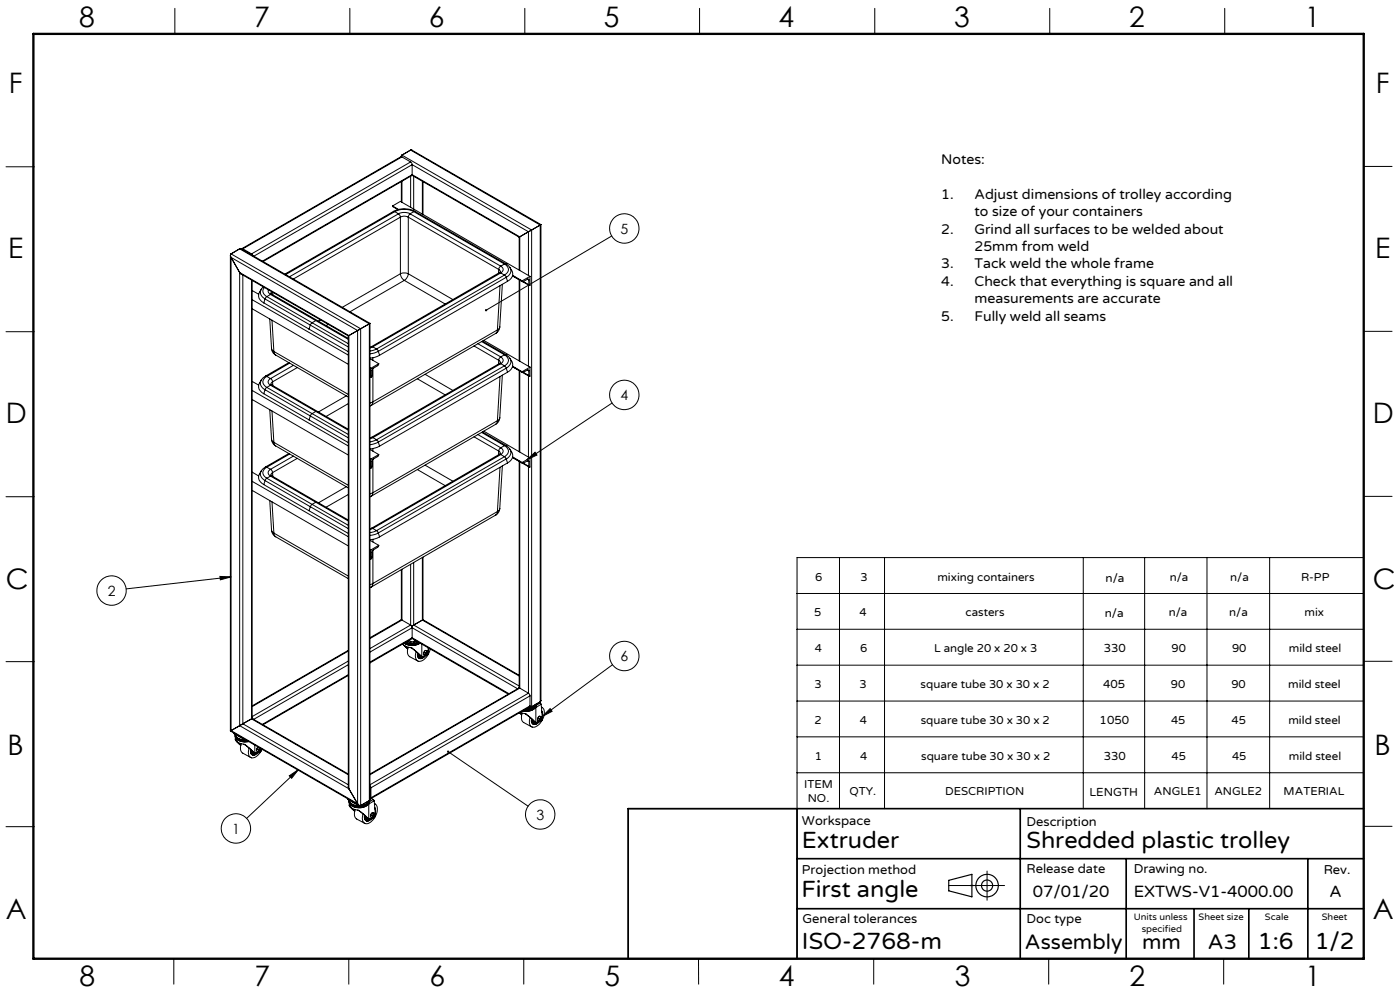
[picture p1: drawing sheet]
<svg xmlns="http://www.w3.org/2000/svg" width="420mm" height="297mm" viewBox="0 0 420 297" stroke-linecap="round" stroke-linejoin="round" font-family="sans-serif">
<g fill="none" stroke="#000" stroke-width=".35">
<path d="M284.6 263.8l7-1.8v6.8l-7-1.8z"/>
<circle cx="296.1" cy="265.4" r="1.66"/>
<circle cx="296.1" cy="265.4" r="3.4"/>
</g>
<path d="M291.1 265.4h1M291.2 265l.7 .7M291.6 264.9v1M291.9 265l-.7 .7" fill="none" stroke="#c0c0c0" stroke-width=".3"/>
<g fill="none" stroke="#000" stroke-width=".3">
<path d="M52.5 2.5v7.7M105 2.5v7.7M157.4 2.5v7.7M209.9 2.5v7.7M262.4 2.5v7.7M314.9 2.5v7.7M367.4 2.5v7.7M1.8 50h8.5M120.4 46.9v.1M120.4 54.4v6.1M120.6 46.5l-.2 .5M120.6 47h-.3l-47.8 27.5"/>
<path d="M120.6 46.5l38.9 22.4M120.6 47l-47.8 27.6M120.6 47l2.6 1.5M120.6 54.3v6.3M123.2 45l.3-.1 38.8 22.4M123.2 48.5l.4 .9M123.2 45l-2.6 1.5M123.2 45l38.9 22.4M123.2 48.5l-47.7 27.6M123.2 52.8v9.3M123.6 52.5l32.2 18.6M123.6 52.3v.3l-44.7 25.8"/>
<path d="M123.6 49.4v2.9M123.6 49.4l34.9 20.1M123.6 52.3l32.3 18.7M123.6 49.4l-47.5 27.4M123.6 52.3l-44.9 26M124.1 52.8v9.9M126.7 54.3v9.9M126.9 54.4v9.9M409.1 49.9h8.5M69.1 76.5v142.6M69.3 76.1l-.2 .4 .2 .6M69.3 76.1l-.2 .2 .2 .8"/>
<path d="M69.3 77.1l2.6 4.6M69.3 77.1v141.9M69.3 76.1l38.9 22.4M69.3 77.1l38 22M71.9 74.6h.5l38.6 22.3M71.9 74.6l-2.6 1.5M71.9 74.6l38.9 22.4M72.7 74.8l.1 .1M72.8 74.6h-.4M72.8 74.6l2.7 1.5M72.8 74.9l2.7 1.4M72.8 74.9h.1"/>
<path d="M75.5 76.1l.4 .6M75.5 76.3l.1 .2M75.5 76.3l-.1 .1M117.8 61.7l1.6 1.1M117.8 61.7l2.3-1.3 38.9 22.4M117.8 61.7l1.8 1.1M118 63.4a7.2 7.2 0 0 1 6.6 0M118 63.4h.4M118 63.4l-32.6 18.8M118.4 63.4a6.1 6.1 0 0 1 5.7 0M118.4 63.4l1.1 .7M118.4 63.4l-32.7 18.9"/>
<path d="M119.5 64.1a3.9 3.9 0 0 1 3.5 0M119.5 64.1l.6 1M119.5 64.1l-32.7 18.9M120.1 65.1a2.36 2.36 0 0 1 2.4 0M120.1 65.1v17M120.1 65.1l-32.1 18.5M122.5 65.1l27.1 15.6M122.5 65.1v17M123 64.1l-.5 1M123 64.1l27.2 15.7M124.1 63.4l-1.1 .7M124.1 63.4l27.2 15.7"/>
<path d="M124.6 63.4h-.5M124.6 63.4l27.2 15.7M150.2 79.8a1.08 1.08 0 0 1 .8 1 1.08 1.08 0 0 1-.8 1M150.2 79.8l-.6 .9M151.3 79.1a1.75 1.75 0 0 1 1.2 1.7 1.75 1.75 0 0 1-1.2 1.6M151.3 79.1l-1.1 .7M151.8 79.1l1.2 1.2M151.8 79.1h.1M151.8 79.1h-.5M155.8 71.1v9.8M155.9 71l-.1 .1M155.9 71v10"/>
<path d="M158.5 69.5l-2.6 1.5M158.5 69.5v13M159.5 68.9l-1 .6M159.5 68.9v142.9M162.1 67.4v142.9M162.1 67.4l-2.6 1.5M162.3 67.3l-.2 .1M162.3 67.3v142.6M183.5 70.7l-37.7 22.3M1.8 99.4h8.5M71.9 81.7l.5 .5M71.9 81.7v135.8"/>
<path d="M71.9 81.7l32.8 18.9M72.4 82.2l32.1 18.5M72.8 82.4v134.5M75.5 83.9v131.5M75.6 84v131.3M75.6 87.1l2 1.1M75.6 89.8l28.9 16.6M75.6 92.5l28.9 16.7M77.9 87.6a2.16 2.16 0 0 0 1.2 3.2M78.4 86.7a2.02 2.02 0 0 0 1.1 2.9M78.4 86.7l-.5 .9M79 86l-.6 .7"/>
<path d="M79.1 90.8l13.6 7.8M79.3 86.1a1.64 1.64 0 0 0 .7 2.8M79.5 89.6l-.4 1.2M79.5 89.6l25 14.4M80 88.9l-.5 .7M80 88.9l24.5 14.1M80.5 86.9l.1 .8 .6 .6M80.9 95.6l.6 8.8M81.1 88.3l-1.1 .6M81.2 88.3l23.3 13.4M81.5 87.4a.44 .44 0 0 0-.2 .5 .44 .44 0 0 0 .3 .3M81.6 88.2l-.4 .1"/>
<path d="M81.6 88.2l22.9 13.2M81.6 96l.6 9.3M81.8 87.6v.8M92.7 98.6l11.8 6.8M94.7 96.1l-1.4 .9-.6 1.6M96.2 95.9l-.7 .3M98.5 97.2l-.7 .4M107.3 99.1v141.8M107.3 99.1l-2.6 1.5M108.2 98.5l-.9 .6M108.2 98.5v142.9M110.8 97v142.9"/>
<path d="M110.8 97l-2.6 1.5M111 96.9l-.2 .1M111 96.9v142.8M120.1 82.1a2.58 2.58 0 0 0 1.2 1.9M120.1 82.1a2.95 2.95 0 0 1 2.4 0M120.1 82.1l-17.4 10M121.3 84l-16.3 9.4M121.3 84l12.3 7.1M122.5 82.1a2.75 2.75 0 0 1-1.2 1.9M122.5 82.1l13.4 7.7M148.7 99.9l-37.4 21.6M149.2 98.9l-.1 .5-.4 .5"/>
<path d="M149.2 98.9l-37.3 21.5M149.6 80.7a.51 .51 0 0 1 .5 .5 .51 .51 0 0 1-.3 .5M149.6 80.7l-.1 1.2M149.8 81.7l.4 .1M149.8 81.7l-38.4 22.2M149.9 97.9a2.41 2.41 0 0 1-1.2 2M149.9 97.9l-.2 .6-.5 .4M150 85.6l-.8 13.3M150.2 81.8l-38.3 22.1M150.2 81.8l1.1 .6M150.7 85.2l-.8 12.7M151.3 82.4l.6 .7"/>
<path d="M151.3 82.4l-38.3 22.2M151.9 83.1l-38.4 22.2M151.9 83.1l.4 1.2M152.3 84.3l-38.4 22.2M153 80.2a2.41 2.41 0 0 1-.7 4.1M153 80.2a1.96 1.96 0 0 1-1.1 2.9M153.8 82.5l2.8 1.7M155.8 83.8v24.4M155.9 83.9v24.4M156.6 84.2l.1 .2h.3M156.7 84.4l-3-1.7 5 2.8M157 84.4l1.6 .9"/>
<path d="M158.3 83.7l.2-.1 .1 .3M158.3 83.7l-1.3 .7M158.3 83.7l.3 .2M158.5 85.4v24.3M158.6 83.9v1.4M159 82.8v2.7l-.4-.2M159 82.8l-2.4 1.4M409.1 99.3h8.5M75.6 114.3l2 1.1M75.6 117l28.9 16.7M75.6 119.7l28.9 16.7M77.9 114.8a2.16 2.16 0 0 0 1.2 3.2"/>
<path d="M78.4 113.9a2.01 2.01 0 0 0 1.1 2.9M78.4 113.9l-.5 .9M79.1 118l25.4 14.6M79.5 116.8l-.4 1.2M79.5 116.8l25 14.4M79.6 112.7l-1.2 1.2M79.6 112.7l.4 .1M80 112.8a1.72 1.72 0 0 0-1.2 1.7 1.72 1.72 0 0 0 1.2 1.6M80 116.1l-.5 .7M80 116.1l13.6 7.9M80 112.8l1.1 .6M81.1 115.5l-1.1 .6"/>
<path d="M81.2 113.4a1.05 1.05 0 0 0-.8 1.1 1.05 1.05 0 0 0 .8 1M81.2 113.4l.6 1M81.2 115.5l23.3 13.4M81.5 104.4a2.41 2.41 0 0 0 1.2 2M81.5 104.4l.2 .6 .5 .3M81.6 115.4l-.4 .1M81.6 115.4l22.9 13.3M81.8 114.4a.51 .51 0 0 0-.5 .5 .51 .51 0 0 0 .3 .5M81.8 114.4v1.2M82.2 105.3l.1 .6 .4 .5M82.2 105.3l22.3 12.9M82.7 106.4l21.8 12.6"/>
<path d="M86.6 108.7l-7 4M86.9 108.8l-6.9 4M88 109.5l-6.8 3.9M89.2 110.2l-7.4 4.2M103.9 118.6l-8.4 4.9M104.5 100.7v135.2l.2 .5M104.7 100.6l-.2 .1M104.7 100.6v135.8M111 107.5l2.6 1.5M111 110.2l.3 .2M111 112.9l.3 .2M111.3 110.4v2.7"/>
<path d="M111.4 103.9l-.4 .2M111.4 103.9h.5M111.9 103.9l-.9 .3M111.9 104l1.1 .6M111.9 107.2v.8M111.9 110.5v9.9M113 104.6l.5 .7M113 104.6l-2 .6M113.5 105.3l-2.5 .7M113.5 105.3l.4 1.2M113.6 109l-.3 .6-1.6 1.1-.1 1.9-.3 .5M113.6 109l-2.3 1.4"/>
<path d="M113.9 106.5l-1.5 .6-1.4 .2M125.2 113.5l8.4 4.9M127.5 112.2l8.4 4.8M142.2 103.7l7.4 4.3M143.4 103l6.8 4M144.5 102.4l6.8 3.9M144.7 102.2l7.1 4.1M145.1 102l13.9 8M149.6 108a.51 .51 0 0 1 .5 .4 .51 .51 0 0 1-.3 .6M149.6 108l-.1 1.1M149.8 109h.4M149.8 109l-38.4 22.1"/>
<path d="M150 112.9l-.8 13.2M150.2 107a1.08 1.08 0 0 1 .8 1 1.08 1.08 0 0 1-.8 1M150.2 107l-.4 .4-.2 .6M150.2 109l-38.3 22.2M150.2 109l1.1 .6M150.7 112.4l-.8 12.8M151.3 106.3a1.75 1.75 0 0 1 1.2 1.7 1.75 1.75 0 0 1-1.2 1.6M151.3 109.6l.6 .7M151.3 106.3l-1.1 .7M151.3 109.6l-38.3 22.2M151.8 106.3l1.2 1.2M151.8 106.3h.1"/>
<path d="M151.8 106.3h-.5M151.9 110.3l-38.4 22.2M151.9 110.3l.4 1.2M152.3 111.5l-38.4 22.2M153 107.5a2.41 2.41 0 0 1-.7 4M153 107.5a1.96 1.96 0 0 1-1.1 2.8M153.7 109.9l5 2.9M153.8 109.7l2.8 1.7M155.8 111.1v24.3M155.9 111.2v24.3M156.6 111.4l.4 .2M157 111.6l1.6 .9"/>
<path d="M158.3 110.9l.2-.1 .1 .3M158.3 110.9l-1.3 .7M158.3 110.9l.3 .2M158.5 112.6v24.4M158.6 111.1v1.4M159 110v2.7l-.3 .1-.1-.3M159 110l-2.4 1.4M79.6 140l-1.2 1.1M79.6 140h.1M79.6 140h.4M80.9 122.8l.6 8.8M81.5 131.6a2.41 2.41 0 0 0 1.2 2"/>
<path d="M81.5 131.6l.2 .6 .5 .4M81.6 123.2l.6 9.4M82.2 132.6l.2 .7 .3 .3M82.2 132.6l22.3 12.8M82.7 133.6l21.8 12.6M86.6 135.9l-7 4.1M86.9 136.1l-6.9 3.9M88 136.7l-6.8 3.9M89.2 137.4l-7.4 4.2M93.6 124l-.5 .6-.4 1.2M93.6 124l10.9 6.2M94.7 123.3l-1.1 .7"/>
<path d="M104.5 121l-6.7 3.8M111 134.7l2.6 1.5M111 137.4l.3 .2M111.3 137.6v2.7M111.3 121.5l-.3 .2M111.4 131.1l-.4 .2M111.4 131.1l.5 .1M111.9 120.4l-.9 .4M111.9 120.4l-.1 .6-.5 .5M111.9 131.2l-.9 .3M111.9 131.2l1.1 .6M111.9 134.4v.8"/>
<path d="M111.9 137.7v10M113 131.8l.5 .7M113 131.8l-2 .6M113.5 132.5l-2.5 .8M113.5 132.5l.4 1.2M113.6 136.2l-.3 .6-1.5 1-.2 2.1-.3 .4M113.6 136.2l-2.3 1.4M113.9 133.7l-1.5 .6-1.4 .2M127.5 139.4l8.4 4.8M142.2 130.9l7.4 4.3M143.4 130.2l6.8 4M144.5 129.6l6.8 4"/>
<path d="M144.7 129.5l7.1 4M145.1 129.2l13.9 8.1M148.7 127.2l-37.4 21.5M149.2 126.1l-.1 .5-.4 .6M149.2 126.1l-37.3 21.6M149.6 135.2a.51 .51 0 0 1 .5 .4 .51 .51 0 0 1-.3 .6M149.6 135.2l-.1 1.1M149.8 136.2h.4M149.8 136.2l-38.4 22.1M149.9 125.2a2.41 2.41 0 0 1-1.2 2M149.9 125.2l-.2 .6-.5 .3M150.2 134.2a1.08 1.08 0 0 1 .8 1 1.08 1.08 0 0 1-.8 1"/>
<path d="M150.2 134.2l-.6 1M150.2 136.2l-38.3 22.2M150.2 136.2l1.1 .7M150.7 139.7l-.8 12.7M151.3 133.6a1.75 1.75 0 0 1 1.2 1.6 1.75 1.75 0 0 1-1.2 1.7M151.3 136.9l.6 .6M151.3 133.6l-1.1 .6M151.3 136.9l-38.3 22.1M151.8 133.5l1.2 1.2M151.8 133.5h.1M151.8 133.5l-.5 .1M151.9 137.5a2.02 2.02 0 0 0 1.1-2.8 2.41 2.41 0 0 1-.7 4"/>
<path d="M151.9 137.5l-38.4 22.2M151.9 137.5l.4 1.2M152.3 138.7l-38.4 22.2M153.8 136.9l2.8 1.7M155.8 138.3v67.9M155.9 138.4v67.8M156.6 138.6l.1 .2h.3M156.7 138.8l-3-1.7 5 2.9M157 138.8l1.6 1M158 137.8l2.5-2.3 .6 .9zM158.3 138.1h.2l.1 .2M158.3 138.1l-1.3 .7"/>
<path d="M158.3 138.1l.3 .2M158.5 139.9v67.8M158.6 138.3v1.5M159 137.3v2.7l-.4-.2M159 137.3l-2.4 1.3M183.6 120.8l-25.6 17M1.8 148.9h8.5M75.6 141.5l2 1.2M75.6 144.2l28.9 16.7M75.6 147l28.9 16.6M77.9 142l.5-.9a2.02 2.02 0 0 0 1.1 2.9M77.9 142a2.19 2.19 0 0 0 1.2 3.2"/>
<path d="M79.1 145.2l25.4 14.7M79.5 144l-.4 1.2M79.5 144l25 14.4M80 140a1.74 1.74 0 0 0-1.2 1.7 1.74 1.74 0 0 0 1.2 1.6M80 143.3l-.5 .7M80 143.3l13.6 7.9M80 140l1.1 .6M80.9 150l.6 8.8M81.1 142.7l-1.1 .6M81.2 140.6a1.08 1.08 0 0 0-.8 1.1 1.08 1.08 0 0 0 .8 1M81.2 140.6l.6 1M81.2 142.7l23.3 13.4"/>
<path d="M81.5 158.8a2.53 2.53 0 0 0 1.2 2.1M81.5 158.8l.1 .4 .6 .6M81.6 142.7h-.4M81.6 142.7l22.9 13.2M81.6 150.4l.6 9.4M81.8 141.6a.53 .53 0 0 0-.5 .5 .53 .53 0 0 0 .3 .6M81.8 141.6v1.2M82.2 159.8l.1 .5 .4 .6M82.2 159.8l22.3 12.8M93.6 151.2l-.5 .6-.4 1.3M93.6 151.2l10.9 6.2M94.7 150.5l-1.1 .7"/>
<path d="M103.9 145.9l-8.4 4.8M104.5 148.2l-6.7 3.8M111 140.2l.3 .1M111.3 148.7l-.3 .2M111.4 158.3l-.4 .2M111.4 158.3l.5 .1M111.9 147.7l-.9 .3M111.9 147.7l-.2 .7-.4 .3M111.9 158.4l-.9 .3M111.9 158.4l1.1 .6M113 159l.5 .7M113 159l-2 .6"/>
<path d="M113.5 159.7l-2.5 .8M113.5 159.7l.4 1.2M125.2 140.7l8.4 4.9M148.7 154.4l-37.4 21.6M149.2 153.3l-.1 .6-.4 .5M149.2 153.3l-37.3 21.6M149.9 152.4a2.41 2.41 0 0 1-1.2 2M149.9 152.4l-.2 .6-.5 .3M150 140l-.8 13.3M409.1 148.8h8.5M66 172.8l3.3 .1-3.2 .9zM69.3 172.9l-31.4 3.6"/>
<path d="M82.7 160.9l21.8 12.5M111 161.9l2.6 1.5M111 164.6l.3 .2M111 167.4l.3 .1M111.3 164.8v2.7M111.3 176l-.3 .1M111.9 174.9l-.9 .3M111.9 174.9l-.1 .5-.5 .6M111.9 161.6v.8M111.9 164.9v10M113.6 163.4l-.3 .6-1.6 1.2-.1 1.9-.3 .4M113.6 163.4l-2.3 1.4"/>
<path d="M113.9 160.9l-1.5 .6-1.4 .3M120.4 170.7v15.1M120.6 170.6v15.2M123.2 169.1v18.2M124.1 168.6v18.7M126.7 167.1v18.7M126.9 167v18.7M239.1 177.9h170M251.8 167.1v75.3M265.4 167.1v75.3M325 167.1v75.3M343.4 167.1v75.3"/>
<path d="M362.1 167.1v75.3M380.9 167.1v75.3M409.1 167.1h-170v120.2h-50.6v-44.9h50.6M1.8 198.3h8.5M104.5 194.9l-28.9 16.7M104.5 199.2l-28.4 16.4M104.5 198.1l-28.9 16.7M104.5 195.1l-28.9 16.7M120.6 185.8h-.3l-9.3 5.3M120.6 185.8l2.6 1.5M120.6 185.8l-9.6 5.6M121.3 193.4l1 1.1-1.4-1.5a3.8 3.8 0 0 0 2.7 1.2"/>
<path d="M121.5 192.6a4.6 4.6 0 0 0 4.3 0 4.6 4.6 0 0 1-4.3 0zM121.7 192.5a4.8 4.8 0 0 0 3.9 0 4.9 4.9 0 0 1-3.9 0zM122.3 192.1l.9 .5M122.4 194a2.4 2.4 0 0 0 .5 2.8l2.4 1.3M122.7 191.9l.5 .3M123.2 187.3l.4 .8M123.2 192.2h.9M123.2 192.6h.9M123.2 192.2v.4M123.2 187.3l-12.2 7.1M123.4 194.2l2.8 2.5M123.5 187.7l.6-.4z"/>
<path d="M123.5 194.2h.1M123.6 194.2l2.9 2.6M123.6 191.3l28.9 16.7M123.6 191.1v.3l-12.6 7.3M123.6 188.1v3M123.6 188.1l31.7 18.3M123.6 191.1l29.1 16.8M123.6 188.1l-12.6 7.3M123.6 191.1l-12.6 7.3M124.1 192.2v.4M124.1 187.3l31.7 18.3M124.6 191.9l-.5 .3"/>
<path d="M125 192.1l-.9 .5M125.3 195.7a1.1 1.1 0 0 0 .1 1.3 1.1 1.1 0 0 0 1.2 .3M125.4 195.8a1.13 1.13 0 0 0 .7 1.4M125.6 196a.99 .99 0 0 0 .5 1.2 .99 .99 0 0 0 1.3-.3l.4-.4M125.9 196.3a.83 .83 0 0 0 .8 .7 .83 .83 0 0 0 .8-.6M126 192.7a4.5 4.5 0 0 1-4.7 .1 4.5 4.5 0 0 0 4.7 0M126.2 196.7h.1M126.2 196.7l.3 .1M126.3 196.7l.2 .1M126.5 196.8h.1M126.5 193v3.8M126.7 185.8l-2.6 1.5"/>
<path d="M126.7 185.8l29.1 16.8M126.9 185.7l-.2 .1M126.9 185.7l28.9 16.7M127.1 195.5v.6l.5 .3M127.1 195.5l.5 .3M127.5 196.4l-1 .4M127.6 194.9l-.5 .6M127.6 194.9l.9 .3M127.6 194.9l.5 .3M127.6 195.8v.3M127.6 196.4l.3 .1M127.6 196.1l.3 .4"/>
<path d="M127.6 196.1v.3M127.9 196.2h.1M127.9 195.7l.3-.2a.34 .34 0 0 1 .1 .5 .34 .34 0 0 1-.5 0zM127.9 195.5l-.3 .3M127.9 195.5l-.3 .6M128.1 195.2h.2M128.1 195.2l-.2 .3M128.3 195.5h.1M128.3 196.2l-.4 .3M128.3 195.2l-.4 .3M128.3 195.2l.3 .4M128.3 195.2h.2"/>
<path d="M128.4 194.1l.1 1.1M128.5 195.2l.1 .4M128.6 195.6l-.3 .6M128.6 194.2l-.1 .8M129 194.5a4.2 4.2 0 0 1-3.4 3.7 2.08 2.08 0 0 1-.8-2.9M183.8 199.2l-21.1 15.5M239.1 199.4h170M239.1 188.6h170M409.1 198.2h8.5M69.1 219.1l38.6 22.3M69.3 219l-.2 .1M69.3 219l38 21.9"/>
<path d="M70.1 219.6h.1M70.1 219.6l.2 .3M70.3 219.9l2.8 1.6M70.3 219.7v.2M71.9 217.5l-2.6 1.5M71.9 217.5l32.8 18.9M72.8 216.9l-.9 .6M72.8 216.9l31.7 18.3M75.5 215.4l-2.7 1.5M75.5 215.4l29 16.8M75.6 215.3l-.1 .1M75.6 215l.3 .4"/>
<path d="M75.6 215.3l28.9 16.7M104.5 202.4l-25.6 14.8M104.5 202.2l-25.8 14.9M155.8 213.6l.7 .6M155.9 213.6l.6 .6M155.9 206.2h-.3l-44.6 25.8M155.9 206.2l2.6 1.5M155.9 206.2l-44.9 26M156 213.5l1.8 .5M156.6 213.7a2.51 2.51 0 0 0 .5 2.8l2.4 1.3M156.8 213a3.4 3.4 0 0 0 4-1.3v-.2a2.55 2.55 0 0 1-3.1 1.6zM157.2 212.8a2.89 2.89 0 0 0 3.6-1.6 2.91 2.91 0 0 1-3.6 1.6z"/>
<path d="M157.6 213.9l2.8 2.5M157.7 213.9l.1 .1M157.8 214l2.9 2.6M158.3 212.4l-.5 .1M158.3 212.2v.2M158.5 207.7l.5 .9M158.5 207.7l-47.5 27.5M159 211.8h.5M159 211.8h.1M159 211.6l-.1 .3-47.8 27.5M159 208.6v3M159 208.6l-47.7 27.5"/>
<path d="M159 211.6l-47.7 27.5M159.2 211.8l-.9 .6M159.5 215.4a1.13 1.13 0 0 0 .1 1.3 1.13 1.13 0 0 0 1.2 .3M159.6 215.5a1.2 1.2 0 0 0 .7 1.5M159.8 215.8a.98 .98 0 0 0 .5 1.2 .98 .98 0 0 0 1.3-.4l.4-.4M160.1 216a.82 .82 0 0 0 .8 .7 .82 .82 0 0 0 .8-.6l-.9 .5M160.4 216.5l.3 .1M160.4 216.4v.1M160.7 216.6h.1M160.8 211.1a2.75 2.75 0 0 1-3.2 1.5 3 3 0 0 0 3.2-1.5v.4M160.8 212.1v4.5M160.8 211.5v.6"/>
<path d="M161.3 215.3v.6l.5 .2M161.3 215.3l.5 .2M161.7 214.7l-.4 .6M161.7 214.7l1 .3M161.7 210.5l.4 .2M161.7 214.7l.5 .2M161.8 215.5v.4M161.8 216.1l.3 .1M161.8 215.9l.3 .3M161.8 215.9v.2M162.1 210.7l.2 .4M162.1 215.3l-.3 .2"/>
<path d="M162.1 215.3l-.3 .6M162.1 216h.1M162.1 210.3l-2.6 1.5M162.1 210.7l-1.3 .8M162.2 215.3l.2-.1a.35 .35 0 0 1 .1 .5 .35 .35 0 0 1-.5 .1zM162.2 214.9l.3 .1M162.2 214.9l-.1 .4M162.3 209.9l-.2 .4M162.3 211.1l-1.5 1M162.3 211.1l.4 3.6M162.4 211.9a2.3 2.3 0 0 1 .5 3.4 3.5 3.5 0 0 1-3.2 2.6 2.04 2.04 0 0 1-.7-2.9M162.4 211.9l.2 .1"/>
<path d="M162.5 215.2h.1M162.5 213.1l.2 .5M162.5 215.9l-.4 .3M162.5 215l-.4 .3M162.5 215l.2 .3M162.5 215h.2M162.6 213.4l.2 .6-.1 .8M162.7 214.7v.2M162.7 214.7l2.3-2.3 .6 .8zM162.7 215v.3M162.7 215.3l-.2 .6M239.1 210.1h170"/>
<path d="M70.6 221.6a3.4 3.4 0 0 0 2.9 1.6M70.6 221.6l.5 .8 1.1 1M70.6 220.6a2.66 2.66 0 0 0 3.3 1.7l.7-.1a3.4 3.4 0 0 1-4-1.4zM70.6 220.1a2.66 2.66 0 0 0 3.2 1.7 2.9 2.9 0 0 1-3.2-1.7zM70.6 220.3a2.62 2.62 0 0 0 3.2 1.8l.4-.1a3.2 3.2 0 0 1-3.6-1.5zM70.6 220.1v1.5M71.2 222.4l1 1M72.4 222.9a2.33 2.33 0 0 0 .4 2.8l2.4 1.3M73.1 221.5l.5 .1M73.1 221.4v.1M73.3 223.1l2.8 2.5M73.4 223.1l.1 .1"/>
<path d="M73.5 223.2l2.9 2.6M74.7 224.2a1.99 1.99 0 0 0 1 3 3.9 3.9 0 0 0 2.9-2.7M75.2 224.6a1.11 1.11 0 0 0 .1 1.3 1.11 1.11 0 0 0 1.2 .3M75.3 224.7a1.07 1.07 0 0 0 .7 1.4M75.5 224.9a.99 .99 0 0 0 .5 1.3 .99 .99 0 0 0 1.3-.4l.4-.4M75.8 225.2a.81 .81 0 0 0 .8 .7 .81 .81 0 0 0 .8-.6l-1 .5M76.1 225.6l.3 .2M76.1 225.6h.1M76.4 223.3v2.5M77 224.4v.7l.5 .3M77 224.4l.5 .3M77.4 223.9l-.4 .5"/>
<path d="M77.5 224.7v.3M77.5 225.4h.3M77.5 225l.3 .4M77.5 225v.4M77.8 224.4l-.3 .3M77.8 224.4l-.3 .6M77.8 225.1h.1M77.9 224.5l.2-.1a.34 .34 0 0 1 .1 .5 .34 .34 0 0 1-.5 .1zM77.9 224.5l.2-.1a.33 .33 0 0 1 .1 .5 .33 .33 0 0 1-.5 0zM77.9 224.2l-.1 .2M78 224.2l-.2 .2M78.2 224.4h.1"/>
<path d="M78.2 225.1l-.4 .3M78.5 224.5l-.3 .6M78.5 224.5h.1M86.8 232.5l2.7-1.9-2 2.7zM89.5 230.6l-15.5 14.7M104.2 239.4l.3 .3M104.5 239.5v.2M104.5 239.7l2.8 1.6M104.7 236.4l2.6 4.5M104.8 239.9a3.1 3.1 0 0 0 4.1 1.5l1-.4 .8-1M104.8 239.9a3.2 3.2 0 0 0 4.3 1.4l1.2-.7 .4-.6M104.8 239.9v1.5"/>
<path d="M110.7 240v.4M110.8 239.9l-2.6 1.5M111 239.5l-.2 .4M111 235.5l.3 .6M111 235.8l.1 .2M111 239.7h.1M111.1 239l-.1 .1M111.1 236v3M111.1 239h-.1M111.1 236h-.1M111.2 239.4l-.2 .3M111.3 239.1l-.3 .3"/>
<path d="M111.3 236.1v3M111.4 239.3l.6 .3M112 239.6l.3 .4M112 239.6l-1.3 .8M112.3 240l.3 3.9M112.3 240l-1.7 1M134.4 225.3l24 16.3M239.1 231.6h170M239.1 220.8h170M1.8 247.8h8.5M104.8 241.3a3.5 3.5 0 0 0 2.9 1.6M104.8 241.3l.3 .7 1.3 1.2"/>
<path d="M104.8 240.4a2.82 2.82 0 0 0 3.3 1.7 2.51 2.51 0 0 0 2.6-1.7 2.75 2.75 0 0 1-3.5 1.6 2.26 2.26 0 0 1-2.4-1.6zM104.8 240.1a3.1 3.1 0 0 0 4 1.6 2.09 2.09 0 0 0 1.9-1.6 2.8 2.8 0 0 1-3.5 1.7 2.33 2.33 0 0 1-2.4-1.7zM105.4 242.1l1 1M106.5 242.6a2.36 2.36 0 0 0 .5 2.9l2.4 1.2M107.3 240.9l.3 .4 .6 .1M107.3 241.3l.5 .1M107.3 241.1v.2M107.5 242.8l2.8 2.6M107.6 242.8l.1 .1M107.7 242.9l2.9 2.6M109.4 244.3a1.13 1.13 0 0 0 .1 1.3 1.13 1.13 0 0 0 1.2 .4M109.5 244.5a1.11 1.11 0 0 0 .7 1.4"/>
<path d="M109.7 244.7a.98 .98 0 0 0 .5 1.2 .98 .98 0 0 0 1.3-.4l.4-.4M110 245a.82 .82 0 0 0 .8 .6 .82 .82 0 0 0 .8-.6l-1 .5M110.3 245.4l.3 .1M110.3 245.4h.1M110.6 241v4.5M110.7 240.4l-.1 .6M111.2 244.2v.6l.5 .3M111.2 244.2l.5 .2M111.7 243.6l-.5 .6M111.7 243.6l.9 .3M111.7 243.6l.4 .2M111.7 244.4v.4"/>
<path d="M111.7 245.1h.3M111.7 244.8l.3 .3M111.7 244.8v.3M112 244.9h.1M112 244.2l-.3 .2M112 244.2l-.3 .6M112.1 243.8l.3 .1M112.1 243.8l-.1 .4M112.2 244.2l.1-.1a.34 .34 0 0 1 .1 .5 .34 .34 0 0 1-.5 .1zM112.3 240.9a2.3 2.3 0 0 1 .5 3.3 3.3 3.3 0 0 1-3.4 2.6 2.36 2.36 0 0 1-.5-2.9M112.3 240.8l.2 .1M112.4 244.2h.1"/>
<path d="M112.4 244.8l-.4 .3M112.4 243.9l-.4 .3M112.4 243.9l.2 .3M112.4 242.1l.2 .4M112.5 242.2l.2 .7-.1 .8M112.6 243.9v.3M112.6 243.9h-.2M112.6 244.2l-.2 .6M409.1 247.6h8.5M284.6 265.4h16.8M296.1 261.1v8.7M52.1 287.3v7.7"/>
<path d="M104.6 287.3v7.7M157.1 287.3v7.7M209.6 287.3v7.7M262.1 287.3v7.7M314.6 287.3v7.7M367.1 287.3v7.7"/>
<circle cx="187.3" cy="68.5" r="4.4"/>
<circle cx="187.3" cy="118.4" r="4.4"/>
<circle cx="33.5" cy="177" r="4.4"/>
<circle cx="187.3" cy="196.6" r="4.4"/>
<circle cx="70.8" cy="248.3" r="4.4"/>
<circle cx="162.1" cy="244.1" r="4.4"/>
</g>
<path d="M239.1 242.4v44.9M239.1 257.3h170M306.1 242.4v44.9M337.9 257.3v30M392.4 257.3v30M409.1 242.4h-220.6v44.9M239.1 272.3h170M358.2 272.3v15M374.6 272.3v15" fill="none" stroke="#000" stroke-width=".5"/>
<path d="M10 10.2h399.1v277.1h-399.1z" fill="none" stroke="#000" stroke-width=".7"/>
<path d="M86.8 232.5l2.7-1.9-2 2.7zM66 172.8l3.3 .1-3.2 .9zM134.2 225l.2 .3-.2-.2a.34 .34 0 0 0 .1 .5 .34 .34 0 0 0 .4-.4 .34 .34 0 0 0-.5-.2zM158 137.8l2.5-2.3 .6 .9zM145.6 92.7l-.1 .5 .3-.2-.3 .2a.35 .35 0 0 0 .5 .1 .35 .35 0 0 0 .1-.6 .35 .35 0 0 0-.5 0zM165 212.4l.6 .8-2.9 1.5z" fill="#000"/>
<g font-size="8.5">
<text x="23.8" y="8">8</text>
<text x="76.3" y="8">7</text>
<text x="128.7" y="8">6</text>
<text x="181.2" y="8">5</text>
<text x="233.6" y="8">4</text>
<text x="286.3" y="8">3</text>
<text x="338.7" y="8">2</text>
<text x="391.4" y="8">1</text>
<text x="2.7" y="28">F</text>
<text x="412.8" y="28">F</text>
<text x="2.4" y="77.2">E</text>
<text x="412.5" y="77.2">E</text>
<text x="1.8" y="126.8">D</text>
<text x="411.9" y="126.9">D</text>
<text x="1.8" y="176.6">C</text>
<text x="411.9" y="176.7">C</text>
<text x="2.3" y="226.2">B</text>
<text x="412.4" y="226.2">B</text>
<text x="1.7" y="275.4">A</text>
<text x="411.8" y="275.5">A</text>
<text x="23.9" y="295.5">8</text>
<text x="76.4" y="295.5">7</text>
<text x="128.8" y="295.5">6</text>
<text x="181.3" y="295.5">5</text>
<text x="233.7" y="295.5">4</text>
<text x="286.4" y="295.5">3</text>
<text x="338.8" y="295.5">2</text>
<text x="391.5" y="295.5">1</text>
</g>
<g font-size="7.1">
<text x="240.6" y="254">Extruder</text>
<text x="308" y="254">Shredded plastic trolley</text>
<text x="240.4" y="268.8">First angle</text>
<text x="240.6" y="284.3">ISO-2768-m</text>
<text x="377.4" y="284.3">1:6</text>
<text x="394.4" y="284.3">1/2</text>
</g>
<g font-size="6.3">
<text x="307.5" y="284.3">Assembly</text>
<text x="342.6" y="284.3">mm</text>
<text x="362.4" y="284.3">A3</text>
</g>
<g font-size="4.9">
<text x="309.9" y="268.7">07/01/20</text>
<text x="340.1" y="268.7">EXTWS-V1-4000.00</text>
<text x="398.9" y="268.7">A</text>
</g>
<g font-size="4.2">
<text x="282.4" y="49.1">Notes:</text>
<text x="282.4" y="59.5">1.</text>
<text x="292.4" y="59.5">Adjust dimensions of trolley according</text>
<text x="292.4" y="64.8">to size of your containers</text>
<text x="186.1" y="70.1">5</text>
<text x="282.4" y="70">2.</text>
<text x="292.4" y="70">Grind all surfaces to be welded about</text>
<text x="292.4" y="75.2">25mm from weld</text>
<text x="282.4" y="80.5">3.</text>
<text x="292.4" y="80.5">Tack weld the whole frame</text>
<text x="282.4" y="85.7">4.</text>
<text x="292.4" y="85.7">Check that everything is square and all</text>
<text x="292.4" y="90.9">measurements are accurate</text>
<text x="282.4" y="96.2">5.</text>
<text x="292.4" y="96.2">Fully weld all seams</text>
<text x="186.1" y="120">4</text>
<text x="32.3" y="178.6">2</text>
<text x="186.1" y="198.2">6</text>
<text x="160.9" y="245.7">3</text>
<text x="69.6" y="249.9">1</text>
</g>
<g font-size="3.9">
<text x="240.6" y="247.2">Workspace</text>
<text x="307.9" y="247.4">Description</text>
<text x="240.6" y="262.1">Projection method</text>
<text x="308" y="261.5">Release date</text>
<text x="340.1" y="261.5">Drawing no.</text>
<text x="397.1" y="262.1">Rev.</text>
<text x="240.7" y="276.6">General tolerances</text>
<text x="308" y="276.6">Doc type</text>
</g>
<g font-size="3.5">
<text x="244.6" y="174.2">6</text>
<text x="258.1" y="174.2">3</text>
<text x="281.2" y="174.2">mixing containers</text>
<text x="331.7" y="174.3">n/a</text>
<text x="350.9" y="174.2">n/a</text>
<text x="369.1" y="174.2">n/a</text>
<text x="390.3" y="174.2">R-PP</text>
<text x="244.3" y="184.7">5</text>
<text x="257.8" y="184.7">4</text>
<text x="289.7" y="184.7">casters</text>
<text x="331.4" y="184.9">n/a</text>
<text x="350.6" y="184.7">n/a</text>
<text x="368.8" y="184.7">n/a</text>
<text x="391.4" y="184.7">mix</text>
<text x="244.5" y="195.4">4</text>
<text x="258" y="195.4">6</text>
<text x="280.2" y="195.4">L angle 20 x 20 x 3</text>
<text x="331.1" y="195.5">330</text>
<text x="351.5" y="195.4">90</text>
<text x="369.6" y="195.4">90</text>
<text x="386.7" y="195.4">mild steel</text>
<text x="244.3" y="206.1">3</text>
<text x="257.8" y="206.1">3</text>
<text x="276.2" y="206.1">square tube 30 x 30 x 2</text>
<text x="330.9" y="206.2">405</text>
<text x="351.3" y="206.1">90</text>
<text x="369.4" y="206.1">90</text>
<text x="386.5" y="206.1">mild steel</text>
<text x="244.4" y="217">2</text>
<text x="257.9" y="217">4</text>
<text x="276.2" y="217">square tube 30 x 30 x 2</text>
<text x="329.9" y="217.1">1050</text>
<text x="351.3" y="217">45</text>
<text x="369.5" y="217">45</text>
<text x="386.5" y="217">mild steel</text>
<text x="244.5" y="227.7">1</text>
<text x="258" y="227.7">4</text>
<text x="276.4" y="227.7">square tube 30 x 30 x 2</text>
<text x="331.1" y="227.9">330</text>
<text x="351.4" y="227.7">45</text>
<text x="369.6" y="227.7">45</text>
<text x="386.6" y="227.7">mild steel</text>
<text x="241.2" y="236.2">ITEM</text>
<text x="254.8" y="238.3">QTY.</text>
<text x="283.5" y="238.3">DESCRIPTION</text>
<text x="326.9" y="238.5">LENGTH</text>
<text x="346.2" y="238.3">ANGLE1</text>
<text x="364.3" y="238.3">ANGLE2</text>
<text x="385.1" y="238.3">MATERIAL</text>
<text x="242.3" y="240.4">NO.</text>
</g>
<g font-size="2.8">
<text x="340.1" y="275.6">Units unless</text>
<text x="359.6" y="275.6">Sheet size</text>
<text x="379.5" y="275.8">Scale</text>
<text x="396.5" y="275.6">Sheet</text>
<text x="342.5" y="279.4">specified</text>
</g>
</svg>
